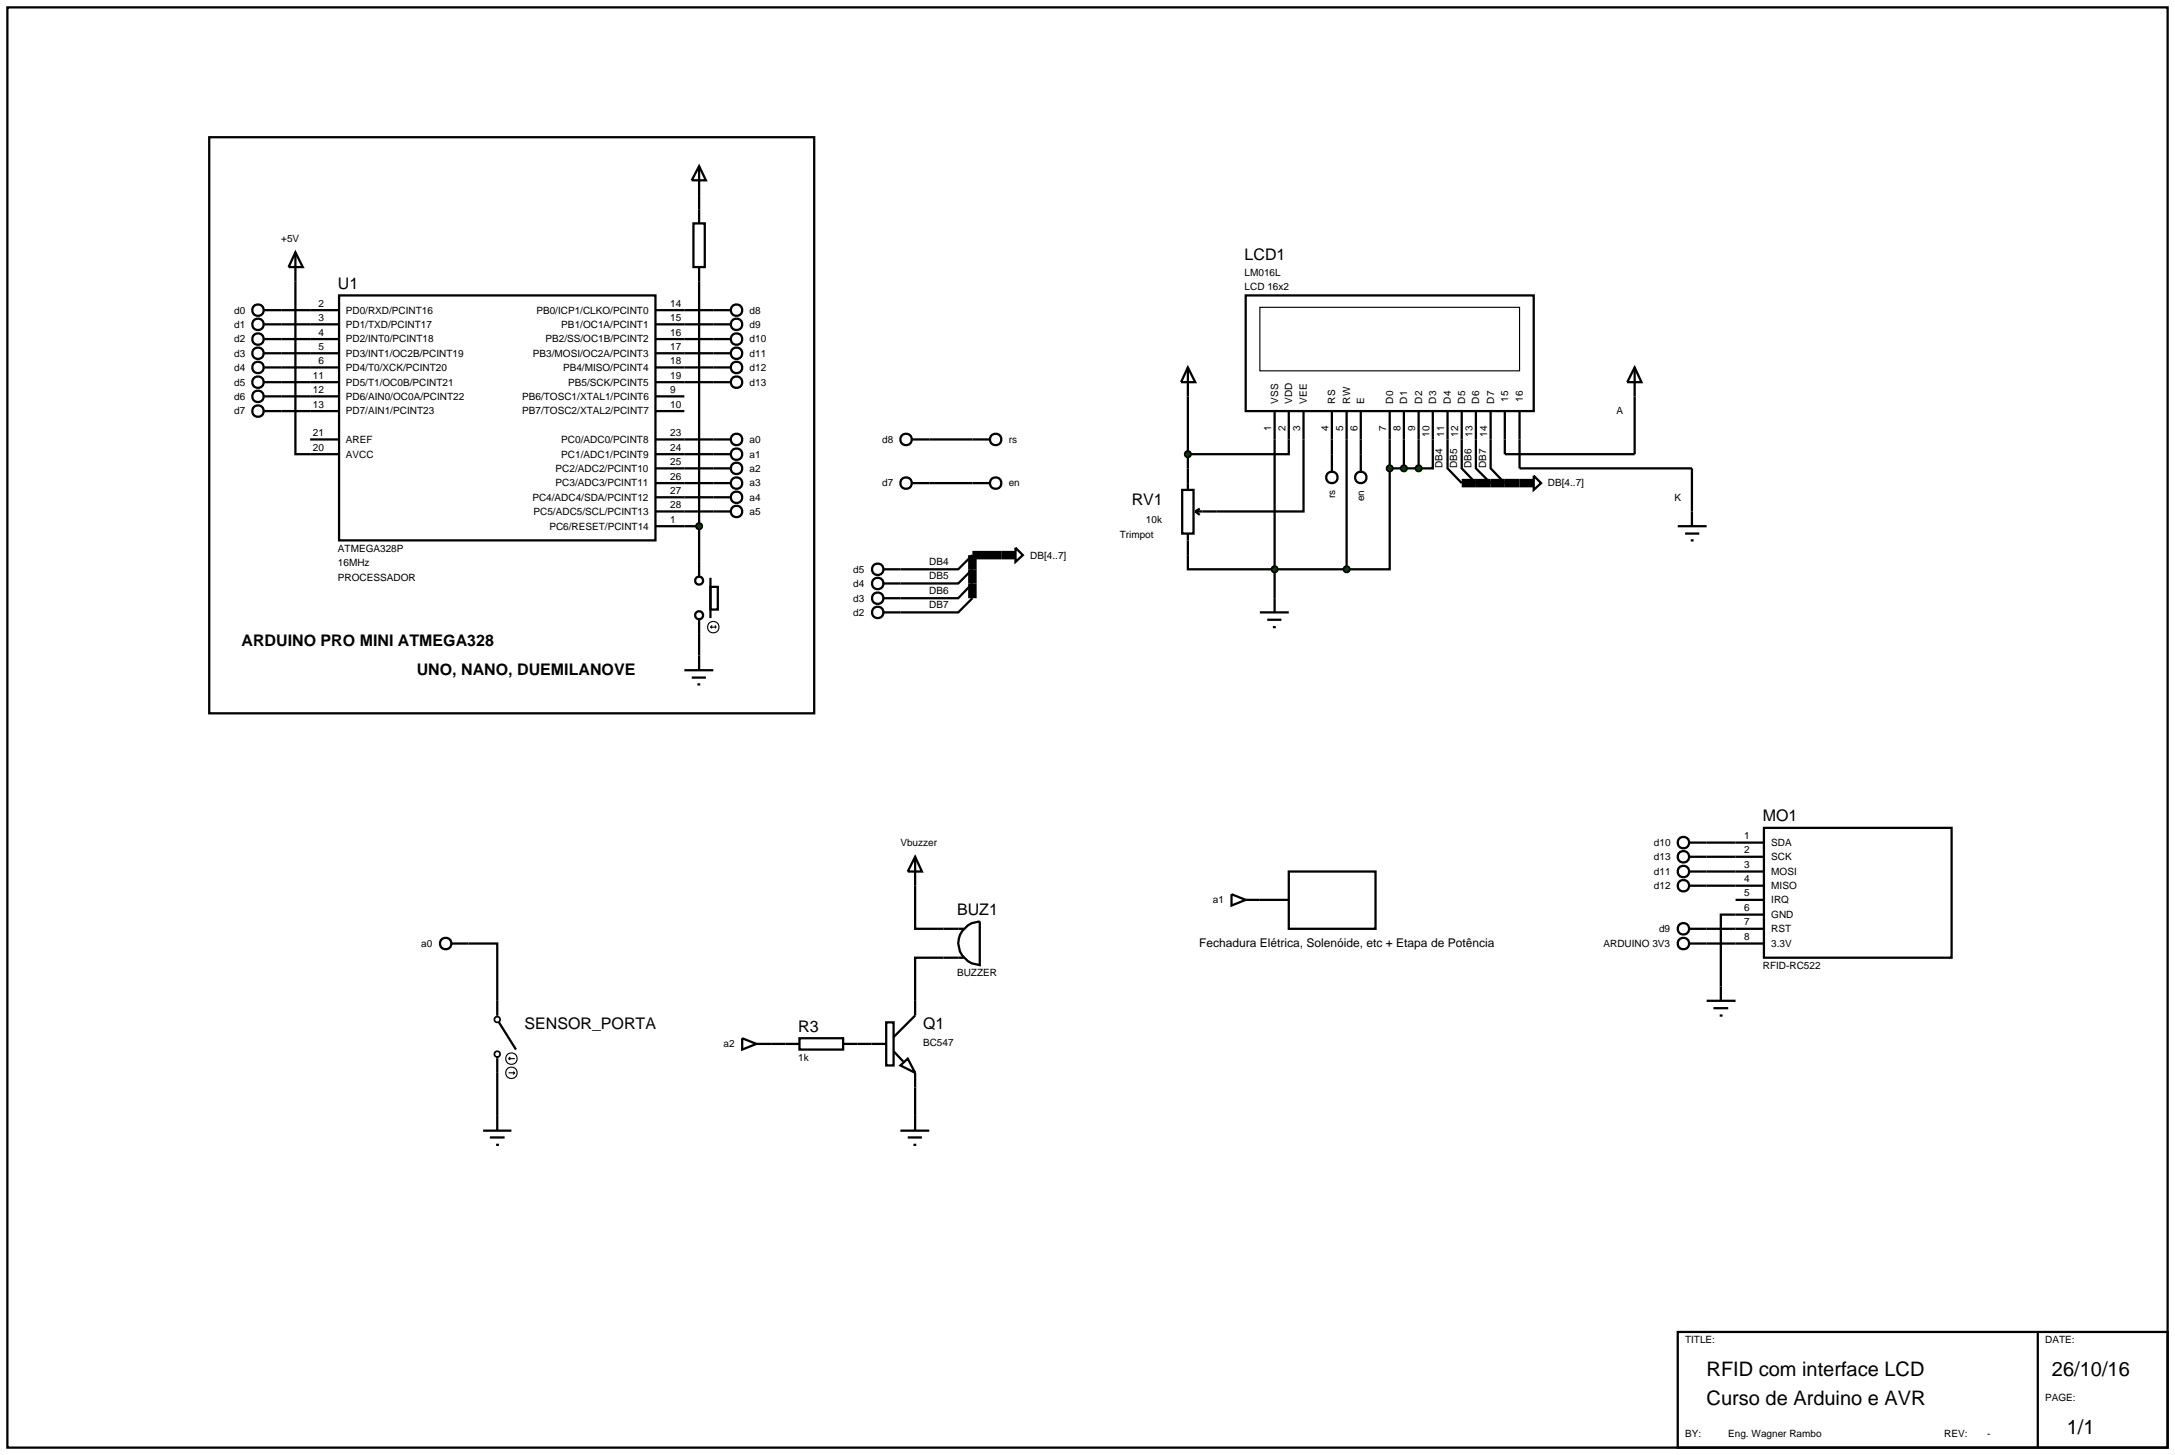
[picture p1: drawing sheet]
<svg xmlns="http://www.w3.org/2000/svg" width="384mm" height="257mm" viewBox="0 0 384 257" stroke-linecap="round" stroke-linejoin="round" font-family="sans-serif">
<g fill="none" stroke="#000" stroke-width=".4">
<path d="M1.3 1.3h381v254h-381zM36.9 24.2h106.7v101.6h-106.7zM122.3 39.4h2v7.7h-2zM123.3 34.4v5M46.6 54.7h13.2M46.6 57.2h13.2M46.6 59.8h13.2M52.1 44.5v35.6h7.7M52.1 44.5l1.3 2.6h-2.5zM59.8 52.1h55.8v43.2h-55.8zM115.6 54.7h13.3M115.6 57.2h13.3"/>
<path d="M115.6 59.8h13.3M123.3 47.1v54.6M46.6 62.3h13.2M46.6 64.8h13.2M46.6 67.4h13.2M46.6 69.9h13.2M46.6 72.5h13.2M54.7 77.5h5.1M115.6 62.3h13.3M115.6 64.8h13.3M115.6 67.4h13.3M115.6 69.9h5.1"/>
<path d="M115.6 72.5h5.1M115.6 77.5h13.3M163.9 77.5h7.6M209.5 69.9v12.7M224.8 77.5v28M227.3 77.5v2.6h-17.8M229.9 77.5v12.7h-15.3M234.9 77.5v2.6M237.5 77.5v22.9M240 77.5v2.6M245.1 77.5v5.1M247.6 77.5v5.1"/>
<path d="M250.2 77.5v5.1M252.7 77.5v5.1h-2.5M255.3 77.5v5.1l2.5 2.6M257.8 77.5v5.1l2.5 2.6M260.3 77.5v5.1l2.6 2.6M262.9 77.5v5.1l2.5 2.6M115.6 80.1h13.3M115.6 82.6h13.3M115.6 85.2h13.3M115.6 87.7h13.3M115.6 90.2h13.3M115.6 92.8h7.7"/>
<path d="M163.9 85.2h7.6M171.5 97.9l-2.5 2.5h-10.2M209.5 97.9v2.5h28M245.1 82.6v17.8h-7.6M245.1 82.6h5.1M120.7 118.2h5.1M122 119.5h2.5M123.3 109.3v8.9M125.3 103.5h1.3v4h-1.3zM125.3 101.9v7.1M171.5 105.5l-2.5 2.5h-10.2M171.5 102.9l-2.5 2.6h-10.2"/>
<path d="M171.5 100.4l-2.5 2.5h-10.2M123 120.7h.5M161.4 156.2v7.6h5M301 148.6h5.1M301 151.1h5.1M301 153.7h5.1M301 156.2h5.1M82.6 166.4h5.1v10.1M166.4 168.9h-5v7.6M301 163.8h5.1M301 166.4h5.1M306.1 161.3h-2.6v12.7"/>
<path d="M87.7 189.2v7.6M136 184.1h2.5M151.2 184.1h2.5M161.4 191.8v5M295.9 234.9h86.4v20.4h-86.4zM359.4 234.9v20.4"/>
<circle cx="45.5" cy="57.2" r="1.01"/>
<circle cx="45.5" cy="59.8" r="1.01"/>
<circle cx="45.5" cy="54.7" r="1.01"/>
<circle cx="129.9" cy="57.2" r="1.01"/>
<circle cx="129.9" cy="59.8" r="1.01"/>
<circle cx="129.9" cy="54.7" r="1.01"/>
<circle cx="45.5" cy="62.3" r="1.01"/>
<circle cx="45.5" cy="69.9" r="1.01"/>
<circle cx="45.5" cy="72.5" r="1.01"/>
<circle cx="45.5" cy="67.4" r="1.01"/>
<circle cx="45.5" cy="64.8" r="1.01"/>
<circle cx="129.9" cy="62.3" r="1.01"/>
<circle cx="129.9" cy="77.5" r="1.01"/>
<circle cx="129.9" cy="64.8" r="1.01"/>
<circle cx="129.9" cy="67.4" r="1.01"/>
<circle cx="129.9" cy="87.7" r="1.01"/>
<circle cx="129.9" cy="82.6" r="1.01"/>
<circle cx="129.9" cy="85.2" r="1.01"/>
<circle cx="129.9" cy="80.1" r="1.01"/>
<circle cx="129.9" cy="90.2" r="1.01"/>
<circle cx="123.3" cy="102.4" r=".7"/>
<circle cx="123.3" cy="108.5" r=".7"/>
</g>
<path d="M176.6 97.9h-5.1v7.6M257.8 85.2h10.2" fill="none" stroke="#000" stroke-width="1.5" stroke-linecap="butt"/>
<g fill="none" stroke="#000" stroke-width=".2">
<path d="M125.3 110.6h1M125.3 110.6l.3 .2M125.6 110.3l-.3 .3M126.1 110.3l.2 .3M126.3 110.6l-.2 .2"/>
<circle cx="125.8" cy="110.6" r="1.01"/>
</g>
<path d="M122.9 92.5l.4-.2-.5 .5zM123.3 92.3l.4 .2 .1 .3zM123.3 93.3l.5-.5-.1 .3zM122.8 92.8l.5 .5-.3-.1z" fill="#004000" stroke="#000" stroke-width=".4"/>
<path d="M122.8 92.8l.5-.5 .5 .5-.5 .5z" fill="#004000"/>
<g fill="none" stroke="#000" stroke-width=".4">
<path d="M123.3 29.3l1.2 2.5h-2.5zM123.3 29.3v5.1M219.7 52.1h50.8v20.4h-50.8zM209.5 64.8l1.3 2.6h-2.5zM209.5 64.8v5.1M224.8 72.5v5M227.3 72.5v5M229.9 72.5v5M234.9 72.5v5M237.5 72.5v5M240 72.5v5M245.1 72.5v5"/>
<path d="M247.6 72.5v5M250.2 72.5v5M252.7 72.5v5M255.3 72.5v5M257.8 72.5v5M260.3 72.5v5M262.9 72.5v5M208.5 86.4h2v7.7h-2zM209.5 82.6v3.8M209.5 94.1v3.8M210.8 90.2l.8 .6M210.8 90.2h3.8"/>
<path d="M211.6 89.7l-.8 .5M234.9 80.1v3M240 80.1v3M270.5 83.9l1.3 1.3-1.3 1.2zM222.2 108h5.1M223.5 109.3h2.5M224.5 110.6h.5M224.8 105.5v2.5M161.4 151.1l1.2 2.6h-2.5zM161.4 151.1v5.1M217.2 157.7l2.5 1-2.5 1zM219.7 158.7h7.6"/>
<path d="M227.3 153.7h15.3v10.1h-15.3zM297.9 148.6h3.1M297.9 151.1h3.1M297.9 153.7h3.1M297.9 156.2h3.1M306.1 148.6h5M306.1 151.1h5M306.1 153.7h5M306.1 156.2h5M306.1 158.7h5M311.1 146h33.1v22.9h-33.1zM79.6 166.4h3"/>
<path d="M87.7 176.5v2.8M161.4 176.5v2.6l-3.8 3.8M166.4 163.8h3.6M166.4 168.9h3.6M170.7 163.2l.7-.4 1.4-.3v7.7a3.8 3.8 0 0 1-3.6-2.7 3.8 3.8 0 0 1 1.5-4.3zM297.9 163.8h3.1M297.9 166.4h3.1M301 176.5h5.1M302.2 177.8h2.6M303.3 179.1h.5M303.5 174v2.5M306.1 161.3h5"/>
<path d="M306.1 163.8h5M306.1 166.4h5M85.2 199.4h5M87.7 186.4v2.8M87.7 196.8v2.6M88 180.3l3 4.8M130.9 183.1l2.5 1-2.5 1zM133.4 184.1h2.6M138.5 184.1h2.5M141 183.1h7.7v2h-7.7zM148.7 184.1h2.5M153.7 184.1h2.6"/>
<path d="M156.3 180.3h1.3v7.6h-1.3zM157.6 185.4l1.7 1.8M158.8 187.9l1.3-1.2 1.3 2.5zM158.8 199.4h5.1M161.4 189.2v2.6M161.4 196.8v2.6M86.4 200.6h2.6M87.5 201.9h.5M160.1 200.6h2.5M161.1 201.9h.5"/>
<circle cx="234.9" cy="84.2" r="1.01"/>
<circle cx="240" cy="84.2" r="1.01"/>
<circle cx="296.9" cy="151.1" r="1.01"/>
<circle cx="296.9" cy="153.7" r="1.01"/>
<circle cx="296.9" cy="148.6" r="1.01"/>
<circle cx="296.9" cy="156.2" r="1.01"/>
<circle cx="78.6" cy="166.4" r="1.01"/>
<circle cx="296.9" cy="163.8" r="1.01"/>
<circle cx="296.9" cy="166.4" r="1.01"/>
</g>
<g fill="none" stroke="#000" stroke-width=".3">
<circle cx="87.7" cy="179.8" r=".51"/>
<circle cx="87.7" cy="185.9" r=".51"/>
</g>
<g fill="none" stroke="#000" stroke-width=".2">
<path d="M222.2 54.2h45.8v11.2h-45.8zM89.7 186.7l.3 .2M89.7 186.7h1.1M89.7 189.2h1.1M90 186.4l-.3 .3M90.5 189l.3 .2M90.8 189.2l-.3 .3"/>
<circle cx="90.2" cy="186.7" r="1.01"/>
<circle cx="90.2" cy="189.2" r="1.01"/>
</g>
<path d="M268 85.2h2.5" fill="none" stroke="#000" stroke-width="1.5" stroke-linecap="butt"/>
<g fill="#004000" stroke="#000" stroke-width=".4">
<path d="M209.1 79.8l.4-.2-.5 .5zM209.5 79.6l.3 .1 .2 .4zM209.5 80.6l.5-.5-.2 .4zM209 80.1l.5 .5-.4-.2z"/>
<path d="M224.4 100.1l.4-.2-.5 .5zM224.8 99.9l.3 .1 .2 .4zM225.3 100.4l-.1 .3-.4 .2zM224.3 100.4l.5 .5-.4-.2z"/>
</g>
<g fill="#004000">
<path d="M209.5 79.6l.5 .5-.5 .5-.5-.5z"/>
<path d="M224.3 100.4l.5-.5 .5 .5-.5 .5z"/>
</g>
<path d="M268 72.5v10.1h30.4v10.2M288.3 64.8l1.2 2.6h-2.5zM288.3 64.8v15.3h-22.9v-7.6M295.9 92.8h5.1M297.2 94.1h2.5M298.2 95.3h.5" fill="none" stroke="#000" stroke-width=".4"/>
<g fill="#004000" stroke="#000" stroke-width=".4">
<path d="M244.8 82.2l.3-.1-.5 .5zM245.1 82.1l.4 .2 .1 .3zM245.1 83.1l.5-.5-.1 .3zM244.6 82.6l.5 .5-.3-.1z"/>
<path d="M247.3 82.2l.3-.1-.5 .5zM247.6 82.1l.4 .2 .1 .3zM247.6 83.1l.5-.5-.2 .4zM247.1 82.6l.5 .5-.4-.2z"/>
<path d="M249.9 82.2l.3-.1-.5 .5zM250.2 82.1l.4 .2 .1 .3zM250.2 83.1l.5-.5-.2 .4zM249.7 82.6l.5 .5-.4-.2z"/>
<path d="M237.1 100.1l.4-.2-.5 .5zM237.5 99.9l.3 .1 .2 .4zM238 100.4l-.1 .3-.4 .2zM237 100.4l.5 .5-.4-.2z"/>
</g>
<g fill="#004000">
<path d="M245.1 82.1l.5 .5-.5 .5-.5-.5z"/>
<path d="M247.6 82.1l.5 .5-.5 .5-.5-.5z"/>
<path d="M250.2 82.1l.5 .5-.5 .5-.5-.5z"/>
<path d="M237 100.4l.5-.5 .5 .5-.5 .5z"/>
</g>
<g fill="none" stroke="#000" stroke-width=".4">
<path d="M160.9 77.5h3M171.5 77.5h3.1M160.9 85.2h3M171.5 85.2h3.1M179.1 96.6l1.3 1.3-1.3 1.2zM155.8 108h3M155.8 105.5h3M155.8 102.9h3M155.8 100.4h3"/>
<circle cx="159.8" cy="77.5" r="1.01"/>
<circle cx="175.6" cy="77.5" r="1.01"/>
<circle cx="159.8" cy="85.2" r="1.01"/>
<circle cx="175.6" cy="85.2" r="1.01"/>
<circle cx="154.8" cy="105.5" r="1.01"/>
<circle cx="154.8" cy="102.9" r="1.01"/>
<circle cx="154.8" cy="100.4" r="1.01"/>
<circle cx="154.8" cy="108" r="1.01"/>
</g>
<path d="M176.6 97.9h2.5" fill="none" stroke="#000" stroke-width="1.5" stroke-linecap="butt"/>
<g font-size="3.5">
<text x="301" y="242.7">RFID com interface LCD</text>
<text x="361.9" y="242.7">26/10/16</text>
<text x="301" y="247.8">Curso de Arduino e AVR</text>
<text x="364.5" y="252.9">1/1</text>
</g>
<g font-size="2.8">
<text x="219.5" y="45.9">LCD1</text>
<text x="59.6" y="51">U1</text>
<text x="199.6" y="89.1">RV1</text>
<text x="42.6" y="114">ARDUINO PRO MINI ATMEGA328</text>
<text x="73.5" y="119.1">UNO, NANO, DUEMILANOVE</text>
<text x="310.9" y="144.9">MO1</text>
<text x="168.8" y="161.4">BUZ1</text>
<text x="92.5" y="181.6">SENSOR_PORTA</text>
<text x="140.8" y="182">R3</text>
<text x="162.8" y="181.6">Q1</text>
</g>
<text font-size="2.1" x="211.5" y="167">Fechadura Elétrica, Solenóide, etc + Etapa de Potência</text>
<g font-size="1.8">
<text x="49.6" y="42.6">+5V</text>
<text x="219.5" y="48.7">LM016L</text>
<text x="219.5" y="51.2">LCD 16x2</text>
<text x="41.3" y="55.3">d0</text>
<text x="41.3" y="57.8">d1</text>
<text x="56.2" y="59.2">4</text>
<text x="56.2" y="56.6">3</text>
<text x="56.2" y="54.1">2</text>
<text x="61" y="57.8">PD1/TXD/PCINT17</text>
<text x="61" y="55.3">PD0/RXD/PCINT16</text>
<text x="94.6" y="55.3">PB0/ICP1/CLKO/PCINT0</text>
<text x="99" y="57.8">PB1/OC1A/PCINT1</text>
<text x="118.2" y="54.1">14</text>
<text x="118.2" y="56.6">15</text>
<text x="118.2" y="59.2">16</text>
<text x="132.2" y="55.3">d8</text>
<text x="132.2" y="57.8">d9</text>
<text x="41.3" y="62.9">d3</text>
<text x="41.3" y="60.4">d2</text>
<text x="41.3" y="65.4">d4</text>
<text x="56.2" y="64.2">6</text>
<text x="56.2" y="61.7">5</text>
<text x="61" y="65.4">PD4/T0/XCK/PCINT20</text>
<text x="61" y="62.9">PD3/INT1/OC2B/PCINT19</text>
<text x="61" y="60.4">PD2/INT0/PCINT18</text>
<text x="94" y="62.9">PB3/MOSI/OC2A/PCINT3</text>
<text x="96.2" y="60.4">PB2/SS/OC1B/PCINT2</text>
<text x="99.3" y="65.4">PB4/MISO/PCINT4</text>
<text x="118.2" y="61.7">17</text>
<text x="118.2" y="64.2">18</text>
<text x="132.2" y="60.4">d10</text>
<text x="132.2" y="62.9">d11</text>
<text x="132.2" y="65.4">d12</text>
<text x="41.3" y="68">d5</text>
<text x="41.3" y="70.5">d6</text>
<text x="55.2" y="69.3">12</text>
<text x="55.2" y="66.8">11</text>
<text x="55.2" y="71.9">13</text>
<text x="61" y="70.5">PD6/AIN0/OC0A/PCINT22</text>
<text x="61" y="68">PD5/T1/OC0B/PCINT21</text>
<text x="92.1" y="70.5">PB6/TOSC1/XTAL1/PCINT6</text>
<text x="100.2" y="68">PB5/SCK/PCINT5</text>
<text x="118.2" y="66.8">19</text>
<text x="118.2" y="71.9">10</text>
<text x="118.2" y="69.3">9</text>
<text x="132.2" y="68">d13</text>
<text x="225.4" y="71.2" transform="rotate(-90 225.4 71.2)">VSS</text>
<text x="227.9" y="71.2" transform="rotate(-90 227.9 71.2)">VDD</text>
<text x="230.5" y="71.2" transform="rotate(-90 230.5 71.2)">VEE</text>
<text x="235.5" y="71.2" transform="rotate(-90 235.5 71.2)">RS</text>
<text x="238.1" y="71.2" transform="rotate(-90 238.1 71.2)">RW</text>
<text x="240.6" y="71.2" transform="rotate(-90 240.6 71.2)">E</text>
<text x="245.7" y="71.2" transform="rotate(-90 245.7 71.2)">D0</text>
<text x="248.2" y="71.2" transform="rotate(-90 248.2 71.2)">D1</text>
<text x="250.8" y="71.2" transform="rotate(-90 250.8 71.2)">D2</text>
<text x="253.3" y="71.2" transform="rotate(-90 253.3 71.2)">D3</text>
<text x="255.9" y="71.2" transform="rotate(-90 255.9 71.2)">D4</text>
<text x="258.4" y="71.2" transform="rotate(-90 258.4 71.2)">D5</text>
<text x="260.9" y="71.2" transform="rotate(-90 260.9 71.2)">D6</text>
<text x="263.5" y="71.2" transform="rotate(-90 263.5 71.2)">D7</text>
<text x="266" y="70.9" transform="rotate(-90 266 70.9)">15</text>
<text x="268.6" y="70.9" transform="rotate(-90 268.6 70.9)">16</text>
<text x="41.3" y="73.1">d7</text>
<text x="55.2" y="76.9">21</text>
<text x="61" y="73.1">PD7/AIN1/PCINT23</text>
<text x="92.1" y="73.1">PB7/TOSC2/XTAL2/PCINT7</text>
<text x="118.2" y="76.9">23</text>
<text x="224.2" y="76" transform="rotate(-90 224.2 76)">1</text>
<text x="226.7" y="76" transform="rotate(-90 226.7 76)">2</text>
<text x="229.3" y="76" transform="rotate(-90 229.3 76)">3</text>
<text x="234.3" y="76" transform="rotate(-90 234.3 76)">4</text>
<text x="236.9" y="76" transform="rotate(-90 236.9 76)">5</text>
<text x="239.4" y="76" transform="rotate(-90 239.4 76)">6</text>
<text x="244.5" y="76" transform="rotate(-90 244.5 76)">7</text>
<text x="247" y="76" transform="rotate(-90 247 76)">8</text>
<text x="249.6" y="76" transform="rotate(-90 249.6 76)">9</text>
<text x="252.1" y="77" transform="rotate(-90 252.1 77)">10</text>
<text x="254.7" y="77" transform="rotate(-90 254.7 77)">11</text>
<text x="257.2" y="77" transform="rotate(-90 257.2 77)">12</text>
<text x="259.7" y="77" transform="rotate(-90 259.7 77)">13</text>
<text x="262.3" y="77" transform="rotate(-90 262.3 77)">14</text>
<text x="285.1" y="73.1">A</text>
<text x="55.2" y="79.5">20</text>
<text x="61" y="80.7">AVCC</text>
<text x="61" y="78.1">AREF</text>
<text x="98" y="83.2">PC2/ADC2/PCINT10</text>
<text x="99" y="80.7">PC1/ADC1/PCINT9</text>
<text x="99" y="78.1">PC0/ADC0/PCINT8</text>
<text x="118.2" y="82">25</text>
<text x="118.2" y="79.5">24</text>
<text x="132.2" y="78.1">a0</text>
<text x="132.2" y="80.7">a1</text>
<text x="132.2" y="83.2">a2</text>
<text x="155.6" y="78.1">d8</text>
<text x="177.9" y="78.1">rs</text>
<text x="254.4" y="82.6" transform="rotate(-90 254.4 82.6)">DB4</text>
<text x="257" y="82.6" transform="rotate(-90 257 82.6)">DB5</text>
<text x="259.5" y="82.6" transform="rotate(-90 259.5 82.6)">DB6</text>
<text x="262.1" y="82.6" transform="rotate(-90 262.1 82.6)">DB7</text>
<text x="93.9" y="88.3">PC4/ADC4/SDA/PCINT12</text>
<text x="98" y="85.8">PC3/ADC3/PCINT11</text>
<text x="118.2" y="89.6">28</text>
<text x="118.2" y="87.1">27</text>
<text x="118.2" y="84.6">26</text>
<text x="132.2" y="85.8">a3</text>
<text x="132.2" y="88.3">a4</text>
<text x="155.6" y="85.8">d7</text>
<text x="177.9" y="85.8">en</text>
<text x="235.5" y="87.9" transform="rotate(-90 235.5 87.9)">rs</text>
<text x="240.6" y="88.4" transform="rotate(-90 240.6 88.4)">en</text>
<text x="273" y="85.8">DB[4..7]</text>
<text x="295.3" y="88.3">K</text>
<text x="94.1" y="90.8">PC5/ADC5/SCL/PCINT13</text>
<text x="96.9" y="93.4">PC6/RESET/PCINT14</text>
<text x="118.2" y="92.2">1</text>
<text x="132.2" y="90.8">a5</text>
<text x="197.5" y="94.8">Trimpot</text>
<text x="202.1" y="92.3">10k</text>
<text x="59.6" y="97.3">ATMEGA328P</text>
<text x="59.6" y="99.9">16MHz</text>
<text x="150.5" y="101">d5</text>
<text x="163.9" y="99.6">DB4</text>
<text x="181.7" y="98.5">DB[4..7]</text>
<text x="59.6" y="102.4">PROCESSADOR</text>
<text x="150.5" y="106.1">d3</text>
<text x="150.5" y="103.5">d4</text>
<text x="163.9" y="107.2">DB7</text>
<text x="163.9" y="104.7">DB6</text>
<text x="163.9" y="102.1">DB5</text>
<text x="150.5" y="108.6">d2</text>
<text x="158.8" y="149.2">Vbuzzer</text>
<text x="291.7" y="149.2">d10</text>
<text x="307.6" y="148">1</text>
<text x="312.4" y="149.2">SDA</text>
<text x="291.7" y="151.7">d13</text>
<text x="291.7" y="154.3">d11</text>
<text x="307.6" y="150.5">2</text>
<text x="307.6" y="153.1">3</text>
<text x="307.6" y="155.6">4</text>
<text x="312.4" y="151.7">SCK</text>
<text x="312.4" y="154.3">MOSI</text>
<text x="213.9" y="159.3">a1</text>
<text x="291.7" y="156.8">d12</text>
<text x="307.6" y="158.1">5</text>
<text x="307.6" y="160.7">6</text>
<text x="312.4" y="156.8">MISO</text>
<text x="312.4" y="159.3">IRQ</text>
<text x="312.4" y="161.9">GND</text>
<text x="74.3" y="167">a0</text>
<text x="282.8" y="167">ARDUINO 3V3</text>
<text x="292.6" y="164.4">d9</text>
<text x="307.6" y="163.2">7</text>
<text x="307.6" y="165.8">8</text>
<text x="312.4" y="164.4">RST</text>
<text x="312.4" y="167">3.3V</text>
<text x="168.8" y="172.2">BUZZER</text>
<text x="310.9" y="170.9">RFID-RC522</text>
<text x="127.6" y="184.7">a2</text>
<text x="162.8" y="184.5">BC547</text>
<text x="140.8" y="187.1">1k</text>
<text x="297.2" y="236.9">TITLE:</text>
<text x="360.7" y="236.9">DATE:</text>
<text x="360.7" y="247">PAGE:</text>
<text x="297.2" y="253.4">BY:</text>
<text x="304.8" y="253.4">Eng. Wagner Rambo</text>
<text x="342.9" y="253.4">REV:</text>
<text x="350.5" y="253.4">-</text>
</g>
</svg>
